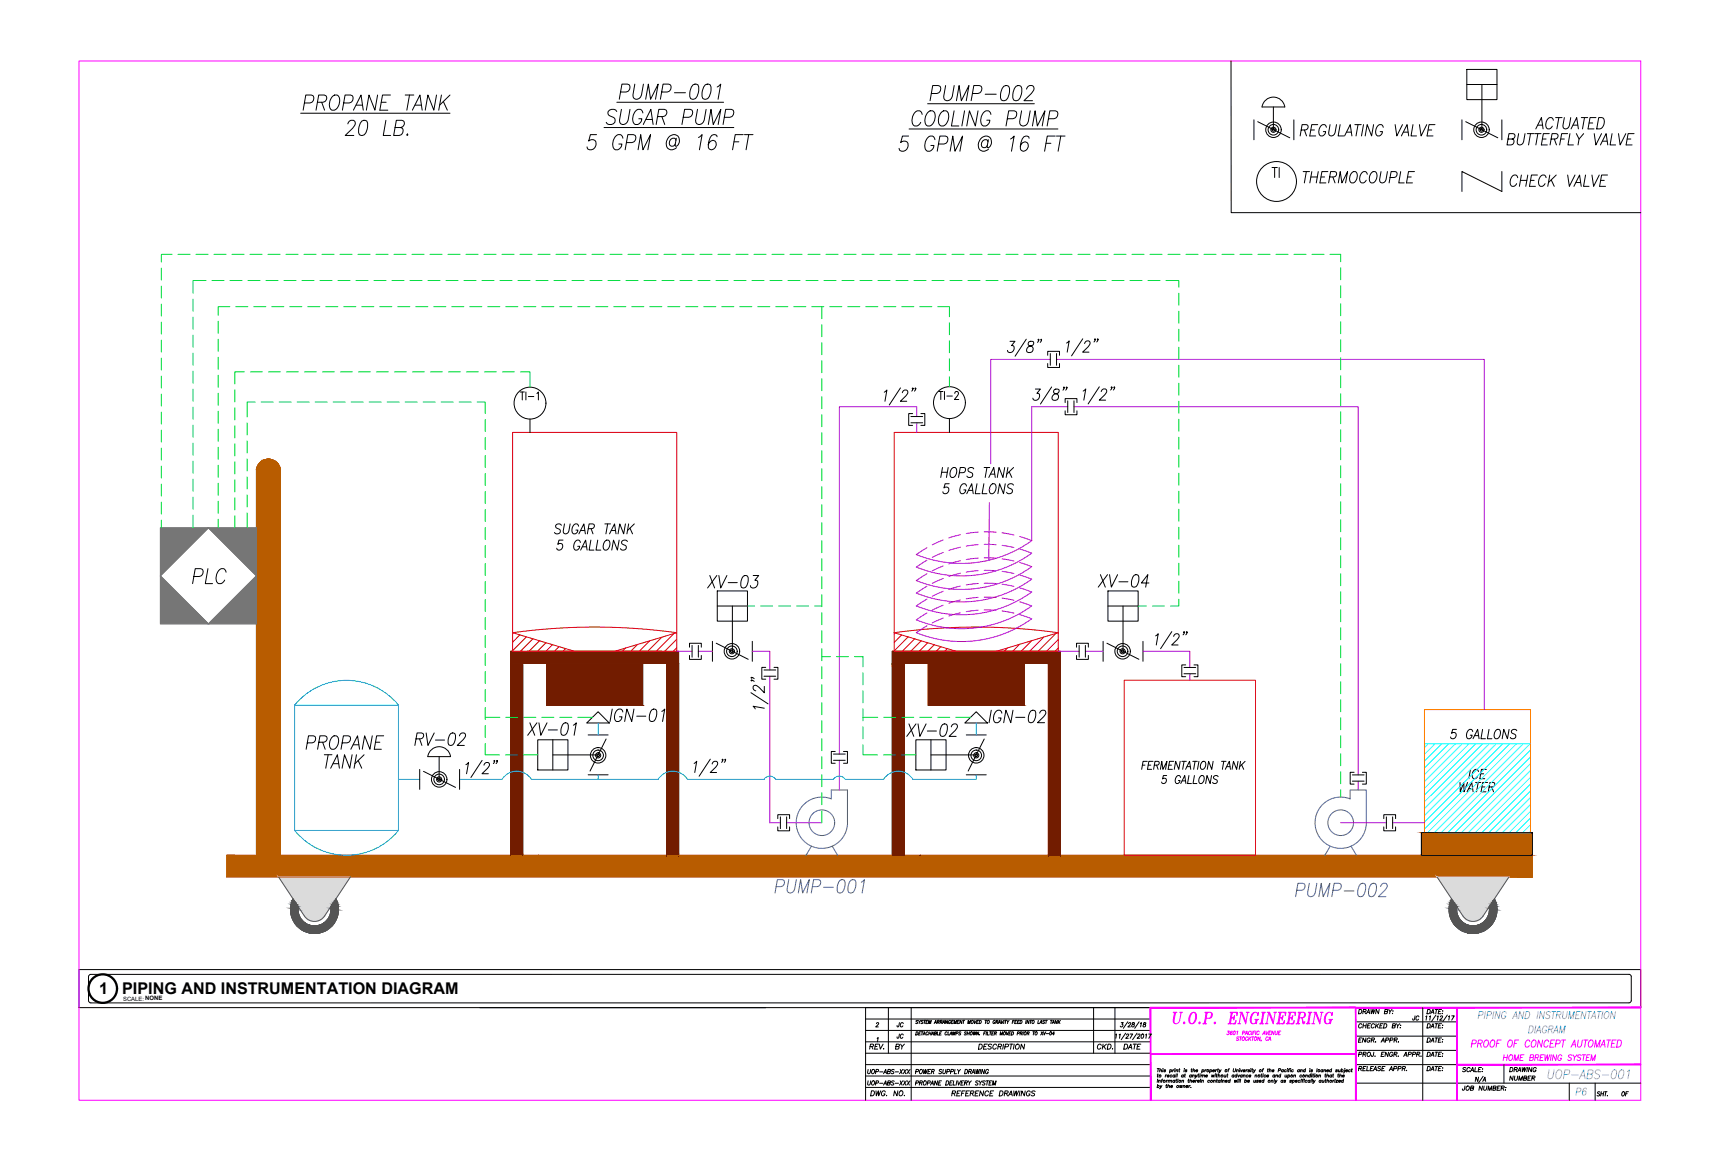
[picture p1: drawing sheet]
<svg xmlns="http://www.w3.org/2000/svg" width="914mm" height="610mm" viewBox="0 0 914 610" stroke-linecap="round" stroke-linejoin="round" font-family="sans-serif">
<!-- layer: TEXT -->
<g fill="none" stroke="#000" stroke-width=".53">
<path d="M42 513h826v20h-826zM48 531l-1-2v-12l1-1h814l1 1v12l-1 2h-814M458 539h151M470 533v24M482 533v49M486 540v2M487 540v1M489 540h1M489 540v2M491 540h-1v2h1M502 540l-1 2-1-2v2M505 540h-1l-1 2h1"/>
<path d="M508 540h-1l-1 2h1M509 540v2l-1-2v2M509 540h1M510 540v2M515 540l1 2 1-2M518 540h-1v2h1M518 540h1v1l-1 1zM521 540h1M522 540l-1 2M530 540v2l1-2M531 540v2M532 540h1v2"/>
<path d="M532 540v2M534 540l-1 1M537 540h-1v2M538 540h-1v2h1M540 540h-1l-1 2h1M540 540h1v1l-1 1zM543 540v2M545 540l-1 2v-2l-1 2M545 540h1M545 540v2M549 540v2h1M553 540h1"/>
<path d="M554 540l-1 2M556 540h1M556 540v2M560 540l-1 2v-2l-1 2M560 540v2M561 540l-1 1M579 533v24M590 533v24M609 533h-151v49M753 533v49M754 538h1v2M756 538h1v2"/>
<path d="M760 537l-2 4M760 538h1v2M762 538h1l-1 2h1M766 537l-2 4M766 538h1v2M768 538h2l-2 2M458 557h151M458 545h151M458 551h151M464 542v-1l1 1-2 1h2M464 549h1l-1 2M485 546l1 1-1 1z"/>
<path d="M486 540h-1l1 1h-1M486 547h1M487 546h-1v2h1M488 546h1M488 546v2M488 548l1-2 1 2M489 540h-1v1h-1M489 547h.1M490 541h1M491 546a.6 .6 0 0 0-1 0 .6 .6 0 0 0 0 1 .6 .6 0 0 0 1 0M491 542l1-2v2l1-2-1 2M492 547h1"/>
<path d="M492 546l-1 2M493 546l-1 2M493 548l1-2v2M493 547h1M494 542l1-2 1 2M494 547l2-1h-1l-1 2h1v-1M495 541h.1M496 541l1-1h-1v2M496 546v2h1M497 541v1M497 547h1M498 541l1-1h-1l-1 2"/>
<path d="M498 541v1M498 546h-1v2h1M499 542l1-2v2M499 541h1M501 546a.6 .6 0 0 0-1 0 .6 .6 0 0 0 0 1 .6 .6 0 0 0 1 0M502 546v2M503 548v-2l1 2M503 547h1M503 540a.6 .6 0 0 0-1 0 .6 .6 0 0 0 0 1 .6 .6 0 0 0 1 0M503 541h1M504 548v-2l1 2v-2v2M505 542v-2v2l1-2v2"/>
<path d="M506 547h1v-1h-1v2M507 541h.1M509 546h-1v1h-1M511 546v1h-1M512 547h1M512 546v2M512 542v-2l1 2 1-2-1 2M513 546v2M515 546v2l1-2v2l1-2M517 541h.1M518 546v2l-1-2v2M518 548h.1"/>
<path d="M521 547h.1M522 546h-1l-1 2M522 546v2M523 546l-1 2h1M524 546h1M524 546v2M525 547h.1M526 546h-1v2h1M526 547l1-1h-1v2M527 540a.6 .6 0 0 0-1 0 .6 .6 0 0 0 0 1M527 547v1M527 541l1-1h-1v2"/>
<path d="M528 541v1M528 542l1-2v2M529 541h.1M529 548v-2l1 2 1-2-1 2M533 546v2l1-2M534 547h1M535 546h-1v2h1M535 546h1v1l-1 1zM536 541h.1M537 541h1M538 547h1v-1l-1 2M538 541h1"/>
<path d="M540 547h1v-1h-1v2M540 547l1 1M542 546l-1 2M544 547l1-1h-1l-1 2M544 547v1M547 546h1M547 546v2M550 542l1-2v2M550 541h1M551 546l1 2M552 546l-1 2M552 546l1 2v-2"/>
<path d="M553 540h-1l1 1h-1M554 547h1M557 542l1-2v2M557 541h1M558 547h-1l1-1-1 2M560 541l1 1M590 548l1-1-1 2M592 548l1-1-1 2M593 541h1v1a.7 .7 0 0 1 0 1 .7 .7 0 0 1-1 0M596 547l-3 3M596 548l1-1v1l-1 1h1M597 541l-3 3"/>
<path d="M597 542l1-1v1l-1 1h1M598 547h1l-1 2M599 541v1a.7 .7 0 0 1 1 1 .7 .7 0 0 1-1 0l1-1zM602 547l-3 3M602 548l1-1v1l-1 1h1M603 541l-3 3M603 542l1-1v2M604 547h1a1 1 0 0 1 0 1 1 1 0 0 1-1 1zM605 541v1a.7 .7 0 0 1 1 1 .7 .7 0 0 1-1 0l1-1zM606 548l1-1-1 2M608 547h1l-1 2M717 556h54"/>
<path d="M717 548h54M717 541h54M458 563h151M458 569h151M458 575h151M612 569h1M612 565h2M612 575h1v1l-1-1M613 571h.1M613 572l-1 1M613 574l-1 2M613 568v2"/>
<path d="M613 565v2M613 572h1v1M613 572v1M614 566h1v1M614 574v2l1-2M614 565v2M614 576h.1M615 572h.1M615 571v2M615 566v1M615 566h.1M617 569v1"/>
<path d="M617 566h-1l1 1h-1M617 574h1M617 572v1M617 574v2M617 569h.1M618 569h1h-1v1h1M618 572h-1M618 575l1-1v2M618 574v2M618 572h1v1M618 572v1M619 566h1v1h-1"/>
<path d="M619 566v2M619 572h1v1M619 575h1v-1l-1 1h1M620 569h-1v1h1M621 566l-1 1M621 566v1M622 572h-1v1h1M622 569h-1v1h1M622 572l-1 1M622 569l-1 1M622 566v1M622 566h.1"/>
<path d="M622 572h1M622 566h1v1M622 568v2M623 571v2M623 568v2M623 572v1M623 571h.1M624 566h.1M624 565v2M624 574v2l1-2v2l1-2M625 572h1v1M626 572l-1 1"/>
<path d="M626 575l1-1v2M626 574v2M626 569h-1l1 1M626 569v1M627 566l-1 1M627 569h.1M627 566h.1M627 568v2M628 575h1l-1-1v1M628 566h-1l1 1h-1M629 572h.1M629 571v2"/>
<path d="M629 574v2M630 572h1l-1 1M630 574l-1 1M630 571v2M630 575h.1M630 566h1M630 569h-1l1 1M631 569l-1 1M631 565v2M631 569h1v1M631 572h1l-1 1h1M631 569v1"/>
<path d="M631 566h1v1M632 565l-1 2M633 569v1l1-1M633 567h1v-1l-1 1h1M633 572v1M633 570l-1 1M633 572h.1M634 572h1h-1v1h1M634 569h.1M634 568v2M635 569v1M635 568h.1"/>
<path d="M635 572v1M635 571h.1M636 569v1M636 569l-1 1M636 572h1v1M636 572v1M636 566l1 1h-1M636 566v2M636 569h1v1M638 566l-1 1M638 569h1l-1 1h1M638 566v1"/>
<path d="M640 572h-1v1h1M640 566l1 1h-1M640 566v2M641 569v1l1-1v1l1-1M642 567h1l-1-1v1h1M642 572h1v1M642 572v1M643 569v1M643 568h.1M643 566v1M644 569h.1M644 572h.1"/>
<path d="M644 568v2M644 566l-1 1M644 571v2M644 566h1M645 565v2M645 569h1l-1 1M645 568v2M645 566l1 1v-1M646 567l-1 1M646 572h-1v1h1M646 572v1M646 571h.1"/>
<path d="M647 572h1v1M647 572v1M648 569v1h1M648 572h1l-1 1h1M649 569v1M649 569h1M650 568v2M650 566h.1M651 565l-1 2M651 572h-1v1h1M651 571v2M653 565v2h1v-2"/>
<path d="M653 569h-1v1h1M653 569v1M653 572v1l1-1v1l1-1M654 566h1v1M654 566v1M655 569h-2l1 1M655 568l-1 2M655 569v1l1-1M655 572v1M655 571h.1M656 571v2M656 566h.1"/>
<path d="M656 566v1M656 566l1 1v-1M657 571l-1 2M657 569h-1v1h1M657 569v1M658 567h1v-1l-1 1h1M658 569h1v1M658 569v1M659 572h1l-1 1M659 571v2M659 566v1M660 566l-1 1"/>
<path d="M660 572h1l-1 1h1M660 569h-1l1 1M661 569h1l-1 1h1M661 566h-1l1 1h-1M662 566v1M662 566h.1M662 566h1M663 565v2M663 566l1 1v-1M664 572l-1 1 1-1M664 567l-1 1M664 569h1v1"/>
<path d="M664 569v1M664 572v1M666 572h-1l1 1h-1M666 572h1l-1 1h1M667 569h1M668 568v2M668 566h1M668 569v1M668 568h.1M669 565l-1 2M669 572h-1v1h1M669 571v2"/>
<path d="M670 569h-1v1h1M670 569h1l-1 1h1M671 566h.1M671 565v2M672 566h1v1M672 565v2M673 572h1l-1 1M673 572v1M673 567h1v-1l-1 1h1M674 571v2M675 569h-1h-1l1 1M675 569l-1 1"/>
<path d="M675 572v1l1-1M675 573h-1M675 569h1v1M675 569v1M676 566h1h1l-1-1-1 2M678 569h-1v1h1M678 568l-1 2M679 572h-1v1h1M679 572v1M679 566l-1 1h1M679 566v1M680 569v1h1"/>
<path d="M680 572h-1l1 1h-1M681 566l-1 1h1M681 569v1M681 566v1M681 566h.1M682 569h1l-1 1h-1M682 569l-1 2M682 566h.1M683 565l-1 2M683 566v1M683 566h.1M683 572v1h-1"/>
<path d="M684 572h1l-1 1M684 572v1M684 566l-1 1h1M685 569h1l-1 1M685 569v1M685 572h1l-1 1h1M688 566h-1v1h1M688 566l-1 1M688 572h-1v1h1M688 566h1v1M688 566v1M689 572l-1 1"/>
<path d="M689 571h.1M689 569h-1l1 1M689 572h1M690 571l-1 2M690 572v1M690 571h.1M691 566l-1 1h1M691 565v2M691 569h1v1M691 569v1M692 572h-1l1 1M693 566v1"/>
<path d="M693 566h.1M693 572h-1v1h1M693 572v1M693 569h-1l1 1M694 568l-1 2M694 571v2M694 569v1M694 568h.1M695 566h-1v1M695 569h.1M695 571l-1 2M695 568v2"/>
<path d="M695 572v1l1-1M695 573h.1M696 569v1M696 568h.1M697 565v2M698 569h1v1M698 569v1M699 572h-1v1h1M699 572v1M700 572v1l1-1M700 566l-1 1h1M700 566v1"/>
<path d="M701 566v1M701 572l-1 1M701 566l-1 1M701 569h1M701 572h1M701 568l1 2M701 571l1 2M702 567h1v-1l-1 1h1M702 569h1v1M702 572h1v1M702 568v2M702 571v2"/>
<path d="M705 566l-1 1M705 569h-1v1h1M705 569l-1 1M705 565l-1 2M705 569h1M705 572v1M705 568l1 2M706 572h-1M706 572v1M706 571h.1M707 572h1l-1 1h1M708 566h-1l1 1h-1"/>
<path d="M708 569h.1M708 568v2M708 572h1l-1 1h1M708 566v1h1M709 569h1v1M709 568v2M709 566v1M710 566l1 1h-1M710 565v2M710 569h1l-1 1h1M711 572h-1l1 1M711 571v2"/>
<path d="M712 566l-1 2M712 566h.1M712 567h1v-1l-1 1h1M715 566l-1 1M715 566h1M715 565l1 2M717 563h54M717 573h151M796 563v10M844 573v9"/>
<circle cx="514" cy="547" r=".7"/>
<circle cx="514" cy="541" r=".7"/>
<circle cx="523" cy="541" r=".7"/>
<circle cx="531" cy="547" r=".7"/>
<circle cx="542" cy="547" r=".7"/>
<circle cx="547" cy="541" r=".7"/>
<circle cx="548" cy="547" r=".7"/>
<circle cx="556" cy="547" r=".8"/>
<circle cx="614" cy="569" r=".6"/>
<circle cx="616" cy="572" r=".6"/>
<circle cx="623" cy="575" r=".6"/>
<circle cx="624" cy="572" r=".6"/>
<circle cx="639" cy="567" r=".6"/>
<circle cx="641" cy="572" r=".6"/>
<circle cx="647" cy="569" r=".6"/>
<circle cx="649" cy="567" r=".6"/>
<circle cx="666" cy="569" r=".6"/>
<circle cx="667" cy="567" r=".6"/>
<circle cx="672" cy="572" r=".6"/>
<circle cx="683" cy="569" r=".6"/>
<circle cx="690" cy="569" r=".6"/>
<circle cx="697" cy="569" r=".6"/>
<circle cx="698" cy="567" r=".6"/>
<circle cx="704" cy="572" r=".6"/>
</g>
<circle cx="54" cy="523" r="8" fill="none" stroke="#000" stroke-width="1.2"/>
<!-- layer: BORDER -->
<path d="M42 32h826v550h-826z" fill="none" stroke="#f0f" stroke-width=".53"/>
<!-- layer: 0 -->
<g fill="none" stroke="#000" stroke-width=".53">
<path d="M159 60h79M161 54h3a2.2 2.2 0 0 0 2-1 2.2 2.2 0 0 0-1-3h-3l-2 8M168 54h4l1-1v-2l-1-1h-3l-2 8M170 54l2 4M176 51a2.2 2.2 0 0 1 2-1 2.2 2.2 0 0 1 1 1 5 5 0 0 1-3 7l-1-1-1-2zM182 54h3a2.2 2.2 0 0 0 2-1 2.2 2.2 0 0 0-1-3h-3l-2 8M187 58l4-8 1 8M188 56h4M200 50l-2 8-3-8-1 8M202 54h2M207 50h-5l-1 8h4M214 50h5"/>
<path d="M217 50l-2 8M218 58l4-8 1 8M220 56h3M231 50l-1 8-4-8-1 8M234 50l-2 8M235 54l2 4M238 50l-5 6M326 59a2.4 2.4 0 0 0-3-1 2.4 2.4 0 0 0-1 3l3 1a2.4 2.4 0 0 1-1 4 2.4 2.4 0 0 1-3-1M326 54h57M328 49h3a2.2 2.2 0 0 0 2-2 2.2 2.2 0 0 0-1-2h-3l-1 8M329 58l-1 7a2.4 2.4 0 0 0 3 1 2.4 2.4 0 0 0 1-2l1-6M336 45l-1 6a2.4 2.4 0 0 0 3 1 2.4 2.4 0 0 0 1-2l1-5"/>
<path d="M340 60l-1-2a4 4 0 0 0-4 2 4 4 0 0 0 0 4 2.4 2.4 0 0 0 3 2 2.4 2.4 0 0 0 2-3h-2M342 53l1-8 1 8 4-8-1 8M350 49h3a2.2 2.2 0 0 0 2-2 2.2 2.2 0 0 0-1-2h-3l-2 8M357 49h6M367 45h1a3 3 0 0 1 2 4l-2 3-2 1a3 3 0 0 1-1-5zM369 58l-1 7a2.4 2.4 0 0 0 3 1 2.4 2.4 0 0 0 2-2l1-6M373 45h3a6 6 0 0 1-3 8 3 3 0 0 1-1-5zM380 46l1-1-1 8M491 60a2.2 2.2 0 0 1 4 0 5 5 0 0 1-4 7l-1-1-1-2zM491 55h56M493 49h3a2.2 2.2 0 0 0 2-1 2.2 2.2 0 0 0-2-3h-2l-2 8M498 60a2.2 2.2 0 0 1 4 0 5 5 0 0 1-4 7l-1-1v-2z"/>
<path d="M500 45v7a2.4 2.4 0 0 0 2 1 2.4 2.4 0 0 0 2-2l1-6M505 59l-2 8h4M506 53l2-8 1 8 4-8-2 8M510 59l-1 8M515 49h2a2.2 2.2 0 0 0 2-1 2.2 2.2 0 0 0-1-3h-3l-1 8M518 59l-2 8-3-8-1 8M521 50h6M531 46h3a6 6 0 0 1-3 7h-1a7 7 0 0 1 1-7zM538 46h2a6 6 0 0 1-2 7h-2a7 7 0 0 1 2-7zM541 59l-1 7a2.4 2.4 0 0 0 2 1 2.4 2.4 0 0 0 2-3l1-5M543 47a2.3 2.3 0 0 1 4-1 3 3 0 0 1-1 3l-4 4h4M184 66v-1a2.3 2.3 0 0 1 4-1 3 3 0 0 1-1 4l-4 4h4"/>
<path d="M191 64h3a6 6 0 0 1-2 8l-2-1a7 7 0 0 1 1-7zM204 64l-1 8h4M209 67h4l1-1v-2h-4l-2 8h3a2.2 2.2 0 0 0 2-2 2.2 2.2 0 0 0-1-3M215 71h1zM316 71h-4v4a2.4 2.4 0 0 1 3 0 2.4 2.4 0 0 1 0 3 2.2 2.2 0 0 1-2 1 2.2 2.2 0 0 1-2-1M320 67h68M330 73l-1-1a4 4 0 0 0-4 1 4 4 0 0 0-1 4 2.4 2.4 0 0 0 3 2 2.4 2.4 0 0 0 2-3h-2M331 75h3a2.2 2.2 0 0 0 2-1 2.2 2.2 0 0 0-1-3h-3l-1 8M338 79l1-8 1 8 4-8-1 8M340 66l4-8 2 8M342 63h3M348 62l4-1 1-1-1-2h-3l-2 8"/>
<path d="M350 62l2 4M358 74h-1a2.1 2.1 0 0 0-3 1 2.1 2.1 0 0 0 2 2l1-1M358 73l-1 4a3 3 0 0 0 2-5 3 3 0 0 0-6 2 3 3 0 0 0 0 4 3 3 0 0 0 5 0M362 62h2a2.2 2.2 0 0 0 2-2 2.2 2.2 0 0 0-1-2h-3l-1 8M370 73l2-2-2 8M375 66l1-8 1 8 4-8-1 8M379 72l-1-1a6 6 0 0 0-3 8 2.5 2.5 0 0 0 4-1 2.5 2.5 0 0 0-2-4l-1 1-1 2M383 62h3a2.2 2.2 0 0 0 2-2 2.2 2.2 0 0 0-1-2h-3l-1 8M388 75h3M393 71h-4l-1 8M394 71h4M396 71l-1 8"/>
<path d="M481 72h-3l-1 3a2.4 2.4 0 0 1 3 0 2.4 2.4 0 0 1 0 4 2.2 2.2 0 0 1-2 1 2.2 2.2 0 0 1-2-1M481 68h79M488 61l-1-2a4 4 0 0 0-4 1 4 4 0 0 0 0 5v1a2.5 2.5 0 0 0 4-1M495 74l-1-2a3 3 0 0 0-4 3 4 4 0 0 0 1 5 3 3 0 0 0 3-3h-1M497 76h3a2.2 2.2 0 0 0 2-2 2.2 2.2 0 0 0-2-2h-3l-1 8M523 75v-1a2.1 2.1 0 0 0-3 1 2.1 2.1 0 0 0 1 3l1-1M523 74v4a3 3 0 0 0 1-5 3 3 0 0 0-6 1 3 3 0 0 0 0 5 3 3 0 0 0 5 0M524 61v-2a3 3 0 0 0-5 3v2a2.4 2.4 0 0 0 2 3 2.4 2.4 0 0 0 3-2v-1h-2M533 63h3a2.2 2.2 0 0 0 2-2 2.2 2.2 0 0 0-1-2h-3l-2 8M535 74l2-2-2 8M545 73l-1-1h-1a6 6 0 0 0-3 8 2.5 2.5 0 0 0 4-2 2.5 2.5 0 0 0-2-3l-2 1v1M546 67l2-8 1 8 4-8-1 8"/>
<path d="M554 76h2M555 63h3a2.2 2.2 0 0 0 2-2 2.2 2.2 0 0 0-2-2h-2l-2 8M558 72h-4l-1 8M559 72h5M561 72l-1 8M503 80l1-8 1 8 4-8-1 8M554 192v2h7v-2M554 188v-2h7v2M556 187v6M559 187v6M483 219h-2v6h2M487 219h2v6h-2"/>
<path d="M564 217v2h6v-2M564 213v-2h6v2M565 212v6M568 212v6M482 224h6M482 220h6M365 347v2h6v-2M365 342v-2h6v2M366 342v6M370 342v6M404 355h6M404 358h6"/>
<path d="M405 353h-2v6h2M410 353h2v6h-2M570 347v2h6v-2M570 342v-2h6v2M571 342v6M574 342v6M627 353h6M627 357h6M627 352h-2v6h2M632 352h2v6h-2M441 399h6M442 398h-2v6h2"/>
<path d="M446 398h2v6h-2M441 402h6M716 410h6M716 413h6M717 409h-3v6h3M721 409h2v6h-2M412 438v2h6v-2M412 433v-2h6v2M413 432v6M416 432v6M732 438v2h6v-2M732 433v-2h6v2"/>
<path d="M734 432v6M737 432v6M254 533h151"/>
</g>
<!-- layer: TEXT -->
<g fill="#f0f" stroke="#f0f" stroke-width=".53">
<path d="M771 563h97zM771 564l97-1z"/>
<path d="M717 533h151zM717 533h151z"/>
<path d="M609 558h108zM609 558h108z"/>
<path d="M609 533h108zM609 533h108z"/>
<path d="M609 533v49zM609 533v49z"/>
<path d="M717 533l1 49zM717 533l1 49z"/>
<path d="M771 533v49zM771 533v49z"/>
</g>
<g fill="none" stroke="#f0f" stroke-width=".53">
<path d="M650 546h1h-1v1v1l-1-1M652 546a.9 .9 0 0 0-1 0 .9 .9 0 0 0 1 1v-1l-1 1M653 546h1a.9 .9 0 0 1 0 1 .9 .9 0 0 1-1 0zM655 546v2M656 549h-2l1 1v1l-1-1M656 549h1M657 549l-1 2M658 547h1v-1h-1l-1 2M659 548l1-2v2M659 547h1M660 549l-1 1v1l1-1M661 549v2"/>
<path d="M661 550l1 1M662 546a.7 .7 0 0 0-1 0 .7 .7 0 0 0 1 1M662 549l-1 1M662 549h2M663 546l-1 2M663 549v2M663 547h1M664 546h-1v2M665 546l-1 2M666 546a.7 .7 0 0 0-1 0 .7 .7 0 0 0 0 1 .7 .7 0 0 0 1 0M667 549v2l-1-2-1 2M667 550v1"/>
<path d="M668 548l1-2v2M668 547h1M670 546v2l1-2M671 549h-1v2l1-1M671 551l1-2v2M671 547h1M672 550h.1M673 546h-1l-1 2h1M674 546v2l-1-2v2M675 546v2l1-1v-1M677 547h.1M678 546h-1l-1 2h1"/>
<circle cx="658" cy="550" r=".8"/>
<circle cx="664" cy="550" r=".8"/>
</g>
<!-- layer: LEADER -->
<g fill="none" stroke="#000" stroke-width=".53">
<path d="M776 37h16v16h-16zM776 45h16M784 45v24M664 63v11M666 64l16 9M774 63v11M776 64l17 9M795 63v11M774 101v-10l21 10M380 313h16v16h-16zM586 313h16v16h-16zM377 339v11"/>
<path d="M380 321h16M388 321v24M398 339v11M584 339v11M586 321h16M594 321v24M605 339v11M379 340l17 9M586 340l17 9M285 391h16v16h-16zM293 399h23M293 391v16"/>
<path d="M311 389h11M321 391l-9 17M485 391h16v16h-16zM493 399h24M493 391v16M511 389h11M521 391l-9 17M222 407v11M224 408l17 9M243 407v11M311 410h11M511 410h11"/>
<circle cx="674" cy="69" r="2.8"/>
<circle cx="674" cy="69" r="1.4"/>
<circle cx="674" cy="69" r=".7"/>
<circle cx="674" cy="69" r="4"/>
<circle cx="784" cy="69" r="2.8"/>
<circle cx="784" cy="69" r="1.4"/>
<circle cx="784" cy="69" r=".7"/>
<circle cx="784" cy="69" r="4"/>
<circle cx="675" cy="96" r="11"/>
<circle cx="280" cy="213" r="8"/>
<circle cx="502" cy="213" r="8"/>
<circle cx="387" cy="345" r="2.8"/>
<circle cx="387" cy="345" r="1.4"/>
<circle cx="387" cy="345" r=".7"/>
<circle cx="387" cy="345" r="4"/>
<circle cx="594" cy="345" r="2.8"/>
<circle cx="594" cy="345" r="1.4"/>
<circle cx="594" cy="345" r=".7"/>
<circle cx="594" cy="345" r="4"/>
<circle cx="317" cy="400" r="2.8"/>
<circle cx="317" cy="400" r="1.4"/>
<circle cx="317" cy="400" r="4"/>
<circle cx="317" cy="400" r=".7"/>
<circle cx="517" cy="400" r="2.8"/>
<circle cx="517" cy="400" r="1.4"/>
<circle cx="517" cy="400" r="4"/>
<circle cx="517" cy="400" r=".7"/>
<circle cx="232" cy="412" r="2.8"/>
<circle cx="232" cy="412" r="1.4"/>
<circle cx="232" cy="412" r=".7"/>
<circle cx="232" cy="412" r="4"/>
</g>
<!-- layer: VALVE -->
<g fill="none" stroke="#000" stroke-width=".53">
<path d="M669 53a6 6 0 0 1 7-1 6 6 0 0 1 4 5h-12zM674 57v12M543 179l-6 10M550 180h-1h1l-1 1M551 180l-1 1M573 179l-6 9M580 180h-1h1l-1 1M581 180l-1 1M534 181h3l-2 2a1.9 1.9 0 0 1 2 2 1.9 1.9 0 0 1-3 2l-1-2M544 181v2a2 2 0 0 1 3 2 2 2 0 0 1-3 1 2.8 2.8 0 0 1 3-3v-2zM564 182l2-2-1 6M574 182l1-2 2 1v1l-1 2-3 2h3"/>
<path d="M468 208l1-2-1 6M476 205l-5 9M477 208l2-2h1v2l-1 2-3 2h4M483 206l-1 1M485 206h-1h1l-1 1M548 206h3l-2 2a1.9 1.9 0 0 1 1 3 1.9 1.9 0 0 1-2 1l-1-1M557 205l-6 9M558 206v2a2 2 0 0 1 2 2 2 2 0 0 1-3 2 2.7 2.7 0 0 1 3-4v-2zM563 205l-1 1M565 205h-1h1l-1 1M573 207l2-1-1 6M582 205l-6 9"/>
<path d="M583 207l1-1h1l1 1-1 2-3 3h3M588 205v1M590 205h-1h1l-1 1M280 222v7M502 222v7M611 337l2-2-1 6M620 334l-6 9M621 337l1-2h1l1 2-1 1-3 3h3M627 335h-1h1l-1 1M628 335l-1 1M398 360l1 1M398 358v1v-1l1 1"/>
<path d="M397 367l9 5M404 375l-5-1 1 1M404 363v4l-2-3-2-1h-1v1l1 2M228 397a6 6 0 0 1 6-2 6 6 0 0 1 4 5h-12zM322 383l-6-6-6 6h13M522 383l-5-6-6 6h12M232 400v12M247 405l1-2-1 6M255 402l-6 9M256 405l1-2h1l1 2-1 2-3 2h3M262 403h-1h1l-1 1M263 403v1"/>
<path d="M367 404l2-1-1 6M376 402l-6 9M377 404l1-1h1l1 1-1 2-3 3h3M383 402h-1v1M384 402v1h-1"/>
</g>
<!-- layer: LEGEND LINES -->
<path d="M651 32l1 81h216" fill="none" stroke="#000" stroke-width=".53"/>
<!-- layer: PROPANE TANK -->
<path d="M156 373h55v66M156 373v66M156 373a35 35 0 0 1 55 0M316 383v6M517 383v6M211 412h11M316 410v2M517 410v2h-34a9 9 0 0 0-15 0h-21a4 4 0 0 0-6 0h-30a4 4 0 0 0-7 0h-40a9 9 0 0 0-16 0h-67a9 9 0 0 0-15 0h-23M156 439h55M156 439a35 35 0 0 0 55 0" fill="none" stroke="#00a5dd" stroke-width=".53"/>
<!-- layer: CART -->
<g fill="#b85c00" stroke="#b85c00" stroke-width=".53">
<path d="M120 453l691 11v-11zM120 453l691 11h-691z"/>
<path d="M752 441l59 12v-12zM752 441l59 12h-59z"/>
<path d="M142 243h1zM141 243h2z"/>
<path d="M141 243h3zM140 243h4z"/>
<path d="M140 243h4zM140 243h4z"/>
<path d="M140 243l5 1zM139 244h6z"/>
<path d="M139 244h7zM138 244h8z"/>
<path d="M138 244l8 1v-1zM138 245v-1l8 1z"/>
<path d="M138 245h9h-1zM137 245h1h9z"/>
<path d="M137 245l10 1v-1zM137 245l10 1h-10z"/>
<path d="M137 246h11h-1zM137 246h11h-12z"/>
<path d="M136 246l12 1v-1zM136 246l12 1h-12z"/>
<path d="M136 247l12 1v-1zM136 247l12 1h-12z"/>
<path d="M136 248h12zM136 248h12h-12z"/>
<path d="M136 248l12 205v-205zM136 248l12 205h-12z"/>
</g>
<!-- layer: BURNER STANDS -->
<g fill="#721c00" stroke="#721c00" stroke-width=".53">
<path d="M270 345l89 6v-6zM270 345l89 6h-89z"/>
<path d="M289 351l51 22v-22zM289 351l51 22h-51z"/>
<path d="M353 351l6 102v-102zM353 351l6 102h-6z"/>
<path d="M270 351l7 102v-102zM270 351l7 102h-7z"/>
<path d="M472 345l89 6v-6zM472 345l89 6h-89z"/>
<path d="M491 351l51 22v-22zM491 351l51 22h-51z"/>
<path d="M555 351l6 102v-102zM555 351l6 102h-6z"/>
<path d="M472 351l7 102v-102zM472 351l7 102h-7z"/>
</g>
<g fill="none" stroke="#721c00" stroke-width=".53">
<path d="M270 351v102M277 351v102v-101M279 345h71v5h-71zM289 351v22h51v-22M353 351v103M359 351v102M472 351h89v102M479 351v102v-101M491 351v22h51v-22M555 351v103M561 351v-6h-89v108M270 453h.1"/>
<path d="M285 453h.1M472 453h.1M487 453h.1"/>
</g>
<!-- layer: CASTOR CASE -->
<g fill="#dbdbdb" stroke="#dbdbdb" stroke-width=".53">
<path d="M165 487h3z"/>
<path d="M778 487h3z"/>
<path d="M147 464l25 21 13-21zM147 464l25 21h-11z"/>
<path d="M161 485h10h1zM161 485h10h-9z"/>
<path d="M162 485l9 1v-1zM162 485l9 1h-9z"/>
<path d="M162 486h8h1zM162 486h8h-7z"/>
<path d="M163 486h7zM163 486l7 1z"/>
<path d="M163 487h7zM163 487h6z"/>
<path d="M164 487h5zM164 487h4z"/>
<path d="M164 487h4zM164 487h4z"/>
<path d="M165 487l2 1zM166 488h1z"/>
<path d="M760 464l25 21 13-21zM760 464l25 21h-11z"/>
<path d="M774 485h10h1zM774 485h10h-9z"/>
<path d="M775 485l9 1v-1zM775 485l9 1h-9z"/>
<path d="M775 486h8h1zM775 486h8h-7z"/>
<path d="M776 486h7zM776 486l7 1z"/>
<path d="M776 487h7zM776 487h6z"/>
<path d="M777 487h5zM777 487h5z"/>
<path d="M777 487h5zM777 487h4z"/>
<path d="M778 487l2 1zM779 488h1z"/>
</g>
<!-- layer: CART -->
<path d="M136 248v205M136 248a6 6 0 0 1 6-5 6 6 0 0 1 6 5v205M120 453h691v11h-691zM752 453v-12h59v12" fill="none" stroke="#b85c00" stroke-width=".53"/>
<!-- layer: MAIN TANKS -->
<g fill="none" stroke="#d00" stroke-width=".53">
<path d="M271 229h87v116h-87zM473 229h87v116h-87zM272 335h-1M275 336l-4 4M279 337l-8 7M282 338l-7 7M285 339l-5 6M344 339l-6 6M350 337l-7 8M357 335l-10 10M358 338l-6 7M474 335h-1"/>
<path d="M477 336l-4 4M481 337l-8 7M484 338l-7 7M487 339l-5 6M546 339l-6 6M552 337l-7 8M559 335l-10 10M560 338l-6 7M289 340l-5 5M292 341l-3 4M296 342l-3 3M299 343l-1 2"/>
<path d="M303 344l-1 1M304 345l-33-10a316 316 0 0 1 87 0l-33 10M331 343l-2 2M337 341l-3 4M358 343l-2 2M491 340l-5 5M494 341l-3 4M498 342l-3 3M501 343l-1 2M505 344l-1 1M506 345l-33-10a316 316 0 0 1 87 0l-33 10M533 343l-2 2"/>
<path d="M540 341l-4 4M560 343l-2 2M595 360h69v93h-69z"/>
</g>
<!-- layer: PL -->
<g fill="none" stroke="#a500dd" stroke-width=".53">
<path d="M556 190h-32v55M559 190h226v185M565 215h-19v71l-6-2M568 215h151v195M485 220v-5h-41v184M485 224v5M524 266l-1 30M499 286l-6 2M499 292l-6 3M499 299l-6 3M508 283l-6 2M508 290l-6 1"/>
<path d="M508 297l-6 1M518 282h-7M518 288l-7 1M518 295l-7 1M521 281l6 1M521 288h6M521 295h6M530 282l7 1M530 289l7 1M530 296l7 1M540 298l6 2a63 63 0 0 1-61 7l6-3M540 291l6 2a63 63 0 0 1-61 7l6-4"/>
<path d="M546 286a63 63 0 0 1-61 7l6-3M499 306l-6 3M499 313l-6 3M508 303l-6 2M508 310l-6 2M508 317l-6 2M518 302l-7 1M518 309l-7 1M518 316l-7 1M521 302h6M521 309h6M521 316h6"/>
<path d="M530 302l7 2M530 309l7 1M530 316l7 2M540 304l6 2a63 63 0 0 1-61 8l6-4M540 311l6 2a63 63 0 0 1-61 8l6-4M540 318l6 3a63 63 0 0 1-61 7l6-4M499 320l-6 3M499 327l-6 3M508 324l-6 2M518 323l-7 1M521 323h6M530 323l7 1"/>
<path d="M540 325l6 2a63 63 0 0 1-61 8l6-4M358 345h8M370 345h7M398 345h9v10M407 358v77h6M560 345h11M574 345h10M605 345h25v8M630 357v3M444 402v16M719 413v5M416 435h19"/>
<path d="M709 435h25M737 435h17"/>
</g>
<!-- layer: PUMPS -->
<g fill="none" stroke="#4a5d95" stroke-width=".53">
<path d="M425 426a14 14 0 0 1 15-3v-5h8v17a14 14 0 0 1-18 13 14 14 0 0 1-5-22zM700 426a14 14 0 0 1 14-3v-5h9v17a14 14 0 0 1-19 13 14 14 0 0 1-4-22zM429 448l-2 5M440 448l3 5M704 448l-3 5M715 448l3 5"/>
<circle cx="435" cy="435" r="7"/>
<circle cx="709" cy="435" r="7"/>
</g>
<!-- layer: BUCKET -->
<path d="M754 441v-66h56v66h-49" fill="none" stroke="#ff7f00" stroke-width=".53"/>
<!-- layer: tanks -->
<g fill="none" stroke="#0ff" stroke-width=".53">
<path d="M756 394l-2 2M759 394l-5 5M763 394l-9 9M767 394l-13 12M770 394l-16 16M774 394l-20 20M777 394l-23 23M781 394l-27 27M785 394l-31 30M788 394l-34 34M792 394l-38 37M795 394l-41 41"/>
<path d="M799 394l-45 45M803 394l-48 47M806 394l-47 47M810 394l-47 47M810 397l-44 44M810 401l-40 40M810 404l-37 37M810 408l-33 33M810 411l-29 30M810 415l-26 26M810 419l-22 22M810 422l-19 19"/>
<path d="M810 426l-15 15M810 429l-11 12M810 433l-8 8M810 436l-4 5M810 440l-1 1"/>
</g>
<!-- layer: COOLING BUCKET -->
<path d="M754 394h56v47h-49" fill="none" stroke="#0ff" stroke-width=".53"/>
<!-- layer: CONTROL BOX -->
<g fill="#767676" stroke="#767676" stroke-width=".53">
<path d="M85 279h25l-25 26z"/>
<path d="M110 279h26v26z"/>
<path d="M85 305l25 25h-25z"/>
<path d="M110 330l26-25v25z"/>
</g>
<path d="M85 279h51v51h-51zM85 305l25-26 26 26-26 25z" fill="none" stroke="#767676" stroke-width=".53"/>
<!-- layer: PLC LINES -->
<g fill="none" stroke="#00dd37" stroke-width=".53">
<path d="M91 135h-6v4M94 135h7M104 135h6M113 135h7M123 135h6M132 135h7M142 135h6M151 135h7M161 135h6M170 135h7M180 135h6M189 135h7"/>
<path d="M199 135h6M209 135h6M218 135h6M228 135h6M237 135h6M247 135h6M256 135h6M266 135h6M275 135h7M285 135h6M294 135h7M304 135h6"/>
<path d="M313 135h7M323 135h6M332 135h7M342 135h6M351 135h7M361 135h6M370 135h7M380 135h6M389 135h7M399 135h6M409 135h6M418 135h6"/>
<path d="M428 135h6M437 135h6M447 135h6M456 135h7M466 135h6M475 135h7M485 135h6M494 135h7M504 135h6M513 135h7M523 135h6M532 135h7"/>
<path d="M542 135h6M551 135h7M561 135h6M570 135h7M580 135h6M589 135h7M599 135h6M609 135h6M618 135h6M628 135h6M637 135h6M647 135h6"/>
<path d="M656 135h7M666 135h6M675 135h7M685 135h6M694 135h7M704 135h5v4M85 142v6M85 151v7M102 158v7M109 148h-7v7M112 148h7M122 148h6"/>
<path d="M131 148h7M141 148h6M150 148h7M160 148h6M169 148h7M179 148h6M188 148h7M198 148h6M207 148h7M217 148h6M226 148h7M236 148h6"/>
<path d="M246 148h6M255 148h6M265 148h6M274 148h6M284 148h6M293 148h6M303 148h6M312 148h7M322 148h6M331 148h7M341 148h6M350 148h7"/>
<path d="M360 148h6M369 148h7M379 148h6M388 148h7M398 148h6M407 148h7M417 148h6M426 148h7M436 148h6M446 148h6M455 148h6M465 148h6"/>
<path d="M474 148h6M484 148h6M493 148h7M503 148h6M512 148h7M522 148h6M531 148h7M541 148h6M550 148h7M560 148h6M569 148h7M579 148h6"/>
<path d="M588 148h7M598 148h6M607 148h7M617 148h7v4M624 155v7M709 142v6M709 151v7M85 161v6M85 170v7M85 180v6M102 168v6M102 177v7"/>
<path d="M115 170v6M115 180v6M122 162h-7v5M125 162h6M134 162h7M144 162h6M153 162h7M163 162h6M172 162h7M182 162h6M191 162h7M201 162h6"/>
<path d="M211 162h6M220 162h6M230 162h6M239 162h6M249 162h6M258 162h6M268 162h6M277 162h7M287 162h6M296 162h7M306 162h6M315 162h7"/>
<path d="M325 162h6M334 162h7M344 162h6M353 162h7M363 162h6M372 162h7M382 162h6M391 162h7M401 162h6M411 162h6M420 162h6M430 162h6"/>
<path d="M435 162v7M435 172v6M439 162h6M449 162h6M458 162h7M468 162h6M477 162h7M487 162h6M496 162h6v6M502 171v6M624 165v6M624 174v7"/>
<path d="M709 161v6M709 170v7M709 180v6M85 189v7M85 199v6M102 187v6M102 196v7M115 189v6M115 199v6M129 197h-5v6M133 197h6M142 197h6"/>
<path d="M152 197h6M161 197h6M171 197h6M180 197h6M190 197h6M199 197h7M209 197h6M218 197h7M228 197h6M237 197h7M247 197h6M256 197h7"/>
<path d="M266 197h6M275 197h5v8M435 181v7M435 191v6M502 180v7M502 190v6M502 199v6M624 184v6M624 193v7M709 189v7M709 199v6M85 209v6"/>
<path d="M85 218v6M102 206v6M102 215v7M115 208v6M115 218v6M124 206v7M124 216v6M135 213h-4v8M138 213h7M148 213h6M157 213h7M167 213h6"/>
<path d="M176 213h7M186 213h6M195 213h7M205 213h6M214 213h7M224 213h6M233 213h7M243 213h6M253 213h4v6M435 200v7M435 210v6M435 219v7"/>
<path d="M624 203v6M624 212v7M709 208v7M709 218v6M85 228v6M85 237v6M102 225v6M102 235v6M115 227v7M115 237v6M124 225v7M124 235v6"/>
<path d="M131 224v6M131 233v7M257 222v6M257 231v7M435 229v6M435 238v7M624 222v6M624 231v7M709 227v7M709 237v6M85 247v6M85 256v7"/>
<path d="M102 244v6M102 254v6M115 246v7M115 256v6M124 244v7M124 254v6M131 243v6M131 252v7M257 241v6M257 251v6M435 248v6M435 258v6"/>
<path d="M624 241v6M624 250v7M624 260v6M709 246v7M709 256v6M85 266v6M85 275v4M102 263v6M102 273v6M115 265v7M115 275v4M124 263v7"/>
<path d="M124 273v6M131 262v6M131 271v8M257 260v6M257 270v6M257 279v6M435 267v6M435 277v6M624 269v7M624 279v6M709 265v7M709 275v6"/>
<path d="M257 289v6M257 298v7M435 286v6M435 296v6M624 289v6M624 298v6M709 285v6M709 294v6M257 308v6M257 317v7M435 305v7M435 315v6"/>
<path d="M624 317v4h-5M624 308v6M709 304v6M709 313v6M257 327v6M257 336v7M396 321h3M402 321h7M412 321h6M422 321h6M431 321h4M435 324v7"/>
<path d="M435 334v6M602 321h5M610 321h6M709 323v6M709 332v7M257 346v6M257 355v7M435 343v7M435 353v6M435 347h4M443 347h6M452 347h5v6"/>
<path d="M457 356v6M709 342v6M709 351v7M257 365v6M257 374v7M257 380h7M268 380h6M306 380h7M435 362v7M435 372v6M457 380h7M457 366v6"/>
<path d="M457 375v6M468 380h6M506 380h8M709 361v6M709 370v7M709 380v6M257 393v6h7M257 384v6M267 399h7M277 399h8M435 381v7M435 391v6"/>
<path d="M457 394v5h7M457 385v6M467 399h7M477 399h8M709 389v7M709 399v6M435 400v7M435 410v6M435 419v7M709 408v7M709 418v4M435 429v6"/>
</g>
<!-- layer: WHEELS -->
<g fill="#545454" stroke="#545454" stroke-width=".53">
<path d="M155 476l1 1h-1z"/>
<path d="M178 476v1h-1z"/>
<path d="M164 494h4z"/>
<path d="M768 476l1 1h-1z"/>
<path d="M791 476v1h-1z"/>
<path d="M777 494h5z"/>
<path d="M177 477l2 1-1-1zM177 477l2 1h-2z"/>
<path d="M155 477l1 1v-1zM155 477l1 1h-2z"/>
<path d="M177 478l2 1v-1zM177 478l2 1h-3z"/>
<path d="M154 478l3 1-1-1zM154 478l3 1h-3z"/>
<path d="M176 479l3 1v-1zM176 479l3 1h-4z"/>
<path d="M154 479l4 1-1-1zM154 479l4 1h-4z"/>
<path d="M175 480h4zM175 480h4z"/>
<path d="M154 480h4zM154 480h4z"/>
<path d="M175 480l4 1v-1zM175 480l4 1h-4z"/>
<path d="M154 480l4 1v-1zM154 480l4 1h-4z"/>
<path d="M175 481h4zM175 481h4z"/>
<path d="M154 481h4zM154 481h4z"/>
<path d="M175 481h4zM175 481h4h-4z"/>
<path d="M154 481h4zM154 481h4h-4z"/>
<path d="M175 481l4 1zM175 481l4 1z"/>
<path d="M154 481l4 1zM154 481l4 1z"/>
<path d="M175 482h4zM175 482h4h-4z"/>
<path d="M154 482h4zM154 482h4h-4z"/>
<path d="M175 482h4zM175 482l4 1z"/>
<path d="M154 482l4 1zM154 482l4 1z"/>
<path d="M175 483h4zM175 483h4h-4z"/>
<path d="M154 483h4zM154 483h4h-4z"/>
<path d="M175 483l4 1v-1zM175 483l4 1h-4z"/>
<path d="M154 483l4 1v-1zM154 483l4 1h-4z"/>
<path d="M175 484h4zM175 484h4z"/>
<path d="M154 484h4zM154 484h4z"/>
<path d="M175 484l4 1v-1zM175 484l4 1h-5z"/>
<path d="M154 484l4 1v-1zM154 484l4 1h-4z"/>
<path d="M174 485h5zM174 485h5z"/>
<path d="M154 485h4zM154 485h4z"/>
<path d="M174 485h4h1zM174 485h4h-4z"/>
<path d="M154 485h5h-1zM154 485h5h-5z"/>
<path d="M174 485h4zM174 485l4 1z"/>
<path d="M154 485l5 1zM154 485l5 1z"/>
<path d="M174 486h4zM174 486h4h-4z"/>
<path d="M154 486h5zM154 486h5h-4z"/>
<path d="M174 486h4zM174 486l4 1h-5z"/>
<path d="M155 486l5 1zM155 486l5 1z"/>
<path d="M173 487h5zM173 487h5z"/>
<path d="M155 487h5zM155 487h5z"/>
<path d="M173 487l4 1 1-1zM173 487l4 1h-5z"/>
<path d="M155 487l5 1v-1zM155 487l5 1h-5z"/>
<path d="M172 488h5zM172 488h5z"/>
<path d="M155 488h5zM155 488h5z"/>
<path d="M172 488h5zM172 488h5z"/>
<path d="M155 488h6h-1zM155 488h6h-5z"/>
<path d="M172 488h5zM171 488h6z"/>
<path d="M156 488h5zM156 488h5z"/>
<path d="M171 488h6zM171 489h6z"/>
<path d="M156 488l6 1zM156 488l6 1z"/>
<path d="M171 489h6zM170 489h1h6z"/>
<path d="M156 489h6zM156 489h6h-6z"/>
<path d="M170 489h7zM170 489h6z"/>
<path d="M156 489h7zM156 489h7z"/>
<path d="M170 489h6zM170 489h6z"/>
<path d="M156 489h7zM156 489h7z"/>
<path d="M170 489h6zM169 490h7z"/>
<path d="M157 489l7 1zM157 489l7 1z"/>
<path d="M169 490h7zM168 490h8z"/>
<path d="M157 490h8zM157 490h8z"/>
<path d="M168 490h8zM167 490h9z"/>
<path d="M157 490h9zM157 490h9z"/>
<path d="M167 490h9zM166 490h10z"/>
<path d="M157 490h9zM157 490h9z"/>
<path d="M157 490h19zM157 490h19z"/>
<path d="M157 490l18 1 1-1zM157 490l18 1h-17z"/>
<path d="M158 491h16h1zM158 491h16h-15z"/>
<path d="M159 491l14 1 1-1zM159 491l14 1h-13z"/>
<path d="M160 492h12h1zM160 492h12h-12z"/>
<path d="M160 492l11 1 1-1zM160 492l11 1h-10z"/>
<path d="M161 493h10zM161 493h9z"/>
<path d="M162 493h8zM162 493l7 1z"/>
<path d="M163 494h6zM163 494h5z"/>
<path d="M164 494h3zM165 494h2z"/>
<path d="M790 477l2 1-1-1zM790 477l2 1h-2z"/>
<path d="M768 477l1 1v-1zM768 477l1 1h-2z"/>
<path d="M790 478l2 1v-1zM790 478l2 1h-3z"/>
<path d="M767 478l3 1-1-1zM767 478l3 1h-3z"/>
<path d="M789 479l3 1v-1zM789 479l3 1h-4z"/>
<path d="M767 479l4 1-1-1zM767 479l4 1h-4z"/>
<path d="M788 480h4zM788 480h4z"/>
<path d="M767 480h4zM767 480h4z"/>
<path d="M788 480l4 1v-1zM788 480l4 1h-4z"/>
<path d="M767 480l4 1v-1zM767 480l4 1h-4z"/>
<path d="M788 481h4zM788 481h4z"/>
<path d="M767 481h4zM767 481h4z"/>
<path d="M788 481h4zM788 481h4h-4z"/>
<path d="M767 481h4zM767 481h4h-4z"/>
<path d="M788 481l4 1zM788 481l4 1z"/>
<path d="M767 481l4 1zM767 481l4 1z"/>
<path d="M788 482h4zM788 482h4h-4z"/>
<path d="M767 482h4zM767 482h4h-4z"/>
<path d="M788 482h4zM788 482l4 1z"/>
<path d="M767 482l4 1zM767 482l4 1z"/>
<path d="M788 483h4zM788 483h4h-4z"/>
<path d="M767 483h4zM767 483h4h-4z"/>
<path d="M788 483l4 1v-1zM788 483l4 1h-4z"/>
<path d="M767 483l4 1v-1zM767 483l4 1h-4z"/>
<path d="M788 484h4zM788 484h4z"/>
<path d="M767 484h4zM767 484h4z"/>
<path d="M788 484l4 1v-1zM788 484l4 1h-5z"/>
<path d="M767 484l4 1v-1zM767 484l4 1h-4z"/>
<path d="M787 485h5zM787 485h5z"/>
<path d="M767 485h4zM767 485h4z"/>
<path d="M787 485h4h1zM787 485h4h-4z"/>
<path d="M767 485h5h-1zM767 485h5h-5z"/>
<path d="M787 485h4zM787 485l4 1z"/>
<path d="M767 485l5 1zM767 485l5 1z"/>
<path d="M787 486h4zM787 486h4h-4z"/>
<path d="M768 486h4zM768 486h4h-4z"/>
<path d="M787 486h4zM787 486l4 1h-5z"/>
<path d="M768 486l5 1zM768 486l5 1z"/>
<path d="M786 487h5zM786 487h5z"/>
<path d="M768 487h5zM768 487h5z"/>
<path d="M786 487l5 1v-1zM786 487l5 1h-5z"/>
<path d="M768 487l5 1v-1zM768 487l5 1h-5z"/>
<path d="M786 488h5zM786 488h5z"/>
<path d="M768 488h5zM768 488h5z"/>
<path d="M786 488h4h1zM785 488h1h4z"/>
<path d="M768 488h6h-1zM768 488h6h-5z"/>
<path d="M785 488h5zM784 488h6z"/>
<path d="M769 488h6zM769 488h6z"/>
<path d="M784 488h6zM784 489h6z"/>
<path d="M769 488l6 1zM769 488l6 1z"/>
<path d="M784 489h6zM783 489h1h6z"/>
<path d="M769 489h6zM769 489h6h-6z"/>
<path d="M783 489h7zM783 489h6z"/>
<path d="M769 489h7zM769 489h7z"/>
<path d="M783 489h6zM783 489h6z"/>
<path d="M770 489h6zM770 489h6z"/>
<path d="M783 489h6zM782 490h7z"/>
<path d="M770 489l7 1zM770 489l7 1z"/>
<path d="M782 490h7zM781 490h8z"/>
<path d="M770 490h8zM770 490h8z"/>
<path d="M781 490h8zM780 490h9z"/>
<path d="M770 490h9zM770 490h9z"/>
<path d="M780 490h9zM779 490h10z"/>
<path d="M770 490h9zM770 490h9z"/>
<path d="M770 490h19zM770 490h19z"/>
<path d="M770 490l18 1 1-1zM770 490l18 1h-17z"/>
<path d="M771 491h16h1zM771 491h16h-15z"/>
<path d="M772 491l14 1 1-1zM772 491l14 1h-13z"/>
<path d="M773 492h12h1zM773 492h12h-11z"/>
<path d="M774 492l10 1 1-1zM774 492l10 1h-10z"/>
<path d="M774 493h10zM774 493h10z"/>
<path d="M775 493h9zM775 493l8 1z"/>
<path d="M776 494h7zM776 494h6z"/>
<path d="M777 494h3zM778 494h2z"/>
</g>
<path d="M147 464l14 21a6 6 0 0 0 11 0l13-21M155 476a13 13 0 0 0 11 18 13 13 0 0 0 12-18M158 480a9 9 0 0 0 8 10 9 9 0 0 0 9-10M760 464l14 21a6 6 0 0 0 11 0l13-21M768 476a13 13 0 0 0 11 18 13 13 0 0 0 12-18M771 480a9 9 0 0 0 8 10 9 9 0 0 0 9-10" fill="none" stroke="#545454" stroke-width=".53"/>
<!-- layer: EQUIPMENT -->
<path d="M752 441h59v12h-59z" fill="none" stroke="#000" stroke-width=".53"/>
<text font-size="12.8" x="101" y="310">PLC</text>
<g font-size="11.5">
<text x="161" y="398">PROPANE</text>
<text x="170" y="408">TANK</text>
</g>
<g font-size="11.5" fill="#4a5d95">
<text x="409" y="474">PUMP-001</text>
<text x="684" y="476">PUMP-002</text>
</g>
<g font-size="11">
<text x="580" y="312">XV-04</text>
<text x="322" y="383">IGN-01</text>
<text x="522" y="384">IGN-02</text>
<text x="218" y="396">RV-02</text>
</g>
<text font-size="11" fill="#00dd37" x="479" y="391">XV-02</text>
<text font-size="10.6" x="373" y="312">XV-03</text>
<text font-size="10.6" fill="#00dd37" x="278" y="390">XV-01</text>
<g font-size="10.1">
<text x="811" y="69">ACTUATED</text>
<text x="687" y="73">REGULATING VALVE</text>
<text x="796" y="78">BUTTERFLY VALVE</text>
<text x="688" y="98">THERMOCOUPLE</text>
<text x="798" y="100">CHECK VALVE</text>
</g>
<text font-size="10.1" fill="#f0f" x="619" y="543">U.O.P. ENGINEERING</text>
<g font-size="9.3">
<text x="497" y="254">HOPS TANK</text>
<text x="292" y="284">SUGAR TANK</text>
<text x="294" y="292">5 GALLONS</text>
</g>
<text font-size="9.3" fill="#a500dd" x="498" y="262">5 GALLONS</text>
<g font-size="8.8">
<text x="766" y="392">5 GALLONS</text>
<text x="776" y="413">ICE</text>
<text x="772" y="420">WATER</text>
</g>
<text font-size="8.8" fill="#7f9fff" x="818" y="572">UOP-ABS-001</text>
<g font-size="8.5">
<text x="53" y="526">1</text>
<text x="65" y="526">PIPING AND INSTRUMENTATION DIAGRAM</text>
</g>
<g font-size="7.9">
<text x="274" y="213">TI-1</text>
<text x="496" y="213">TI-2</text>
<text x="603" y="409">FERMENTATION TANK</text>
<text x="613" y="416">5 GALLONS</text>
</g>
<text font-size="7.5" x="678" y="95" transform="rotate(-90 678 95)">TI</text>
<text font-size="7.5" fill="#7f9fff" x="808" y="548">DIAGRAM</text>
<g font-size="7.1" fill="#7f9fff">
<text x="781" y="540">PIPING AND INSTRUMENTATION</text>
<text x="833" y="581">P6</text>
</g>
<text font-size="7.1" fill="#f0f" x="777" y="555">PROOF OF CONCEPT AUTOMATED</text>
<text font-size="7.1" x="779" y="574">N/A</text>
<text font-size="6.2" fill="#f0f" x="794" y="562">HOME BREWING SYSTEM</text>
<g font-size="5.7">
<text x="473" y="545">JC</text>
<text x="746" y="541">JC</text>
<text x="459" y="556">REV.</text>
<text x="473" y="556">BY</text>
<text x="516" y="556">DESCRIPTION</text>
<text x="580" y="556">CKD.</text>
<text x="593" y="556">DATE</text>
<text x="718" y="553">ENGR. APPR.</text>
<text x="754" y="553">DATE:</text>
<text x="718" y="568">RELEASE APPR.</text>
<text x="754" y="568">DATE:</text>
<text x="459" y="581">DWG. NO.</text>
<text x="502" y="581">REFERENCE DRAWINGS</text>
</g>
<g font-size="5.3">
<text x="718" y="538">DRAWN BY:</text>
<text x="754" y="538">DATE:</text>
<text x="718" y="545">CHECKED BY:</text>
<text x="754" y="545">DATE:</text>
<text x="473" y="551">JC</text>
<text x="718" y="560">PROJ. ENGR. APPR.</text>
<text x="754" y="560">DATE:</text>
<text x="458" y="569">UOP-ABS-XXX</text>
<text x="483" y="569">POWER SUPPLY DRAWING</text>
<text x="773" y="568">SCALE:</text>
<text x="798" y="568">DRAWING</text>
<text x="458" y="575">UOP-ABS-XXX</text>
<text x="483" y="575">PROPANE DELIVERY SYSTEM</text>
<text x="798" y="573">NUMBER</text>
<text x="773" y="578">JOB NUMBER:</text>
<text x="844" y="581">SHT.</text>
<text x="857" y="581">OF</text>
</g>
<text font-size="3.1" x="65" y="529">SCALE: NONE</text>
</svg>
